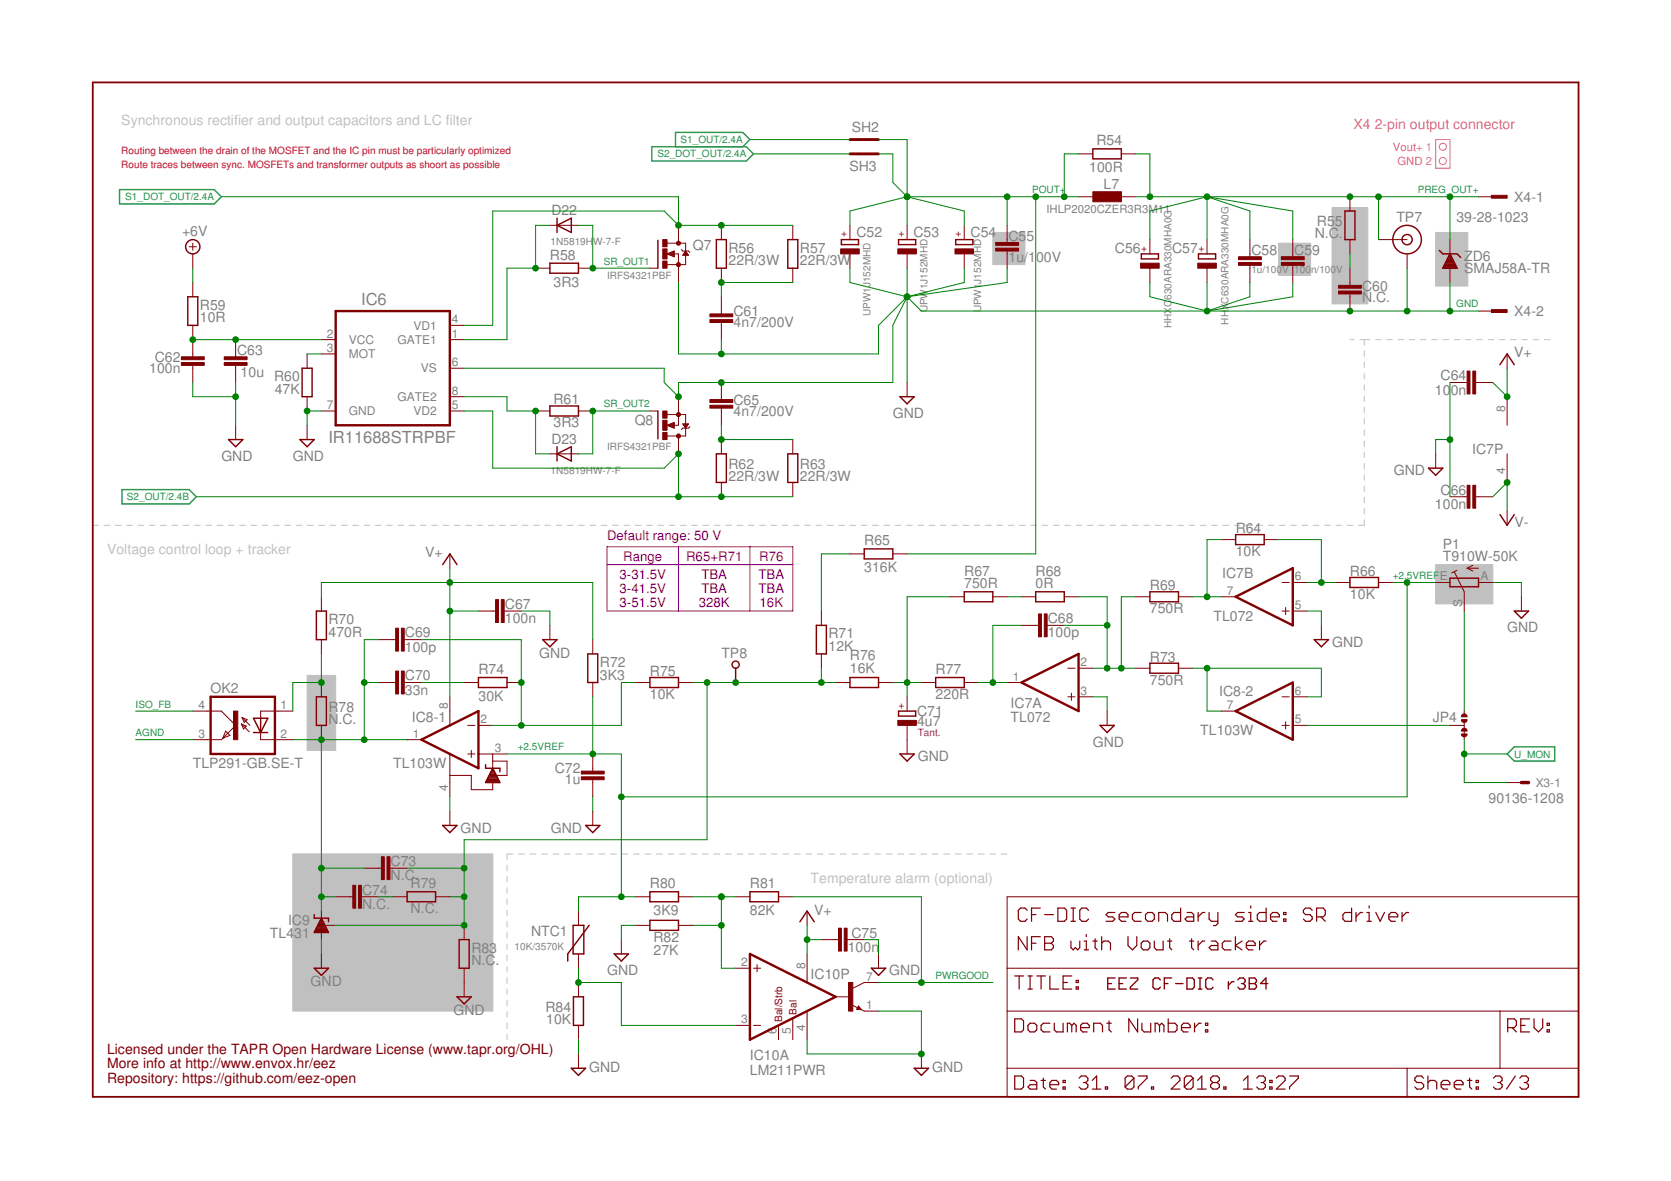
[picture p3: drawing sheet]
<svg xmlns="http://www.w3.org/2000/svg" width="297mm" height="210mm" viewBox="0 0 297 210" stroke-linecap="round" stroke-linejoin="round" font-family="sans-serif">
<g fill="#c0c0c0" stroke="#c0c0c0" stroke-width=".18">
<path d="M176.5 41.3h5.7v5.7h-5.7z"/>
<path d="M52 151.8h35.6v27.9h-35.6z"/>
<path d="M54.6 120h5.1v13.4h-5.1z"/>
<path d="M255.2 100.4h10.2v6.9h-10.2z"/>
<path d="M255.2 41.3h5.7v9.5h-5.7z"/>
<path d="M227.3 43.2h5.7v5.7h-5.7z"/>
<path d="M236.8 36.9h6.3v17.1h-6.3z"/>
</g>
<g fill="none" stroke="#c0c0c0" stroke-width=".18">
<path d="M240 60.4h.7M241.7 60.4h1.8M242.5 60.4v1M242.5 62.4v1M242.5 64.4v1M242.5 66.4v1M242.5 68.4v1M242.5 70.4v1M242.5 72.4v1M242.5 74.4v1M242.5 76.4v1M242.5 78.4v1"/>
<path d="M244.5 60.4h1M246.5 60.4h1M248.5 60.4h1M250.5 60.4h1M252.5 60.4h1M254.5 60.4h1M256.5 60.4h1M258.5 60.4h1M260.5 60.4h1M262.5 60.4h1M264.5 60.4h1M266.5 60.4h1"/>
<path d="M268.5 60.4h1M270.5 60.4h1M272.5 60.4h1M274.5 60.4h1M16.5 93.4h1M18.5 93.4h1M20.5 93.4h1M22.5 93.4h1M24.5 93.4h1M26.5 93.4h1M28.5 93.4h1M30.5 93.4h1.1"/>
<path d="M32.6 93.4h1M34.6 93.4h1M36.6 93.4h1M38.6 93.4h1M40.6 93.4h1M42.6 93.4h1M44.6 93.4h1M46.6 93.4h1M48.6 93.4h1M50.7 93.4h.9M52.6 93.4h1.1M54.7 93.4h1"/>
<path d="M56.7 93.4h1M58.7 93.4h1M60.7 93.4h1M62.7 93.4h1M64.7 93.4h1M66.7 93.4h1M68.7 93.4h1M70.7 93.4h1M72.7 93.4h1M74.8 93.4h1M76.8 93.4h1M78.8 93.4h1"/>
<path d="M80.8 93.4h1M82.8 93.4h1M84.8 93.4h1M86.8 93.4h1M88.8 93.4h1M90.8 93.4h1M92.8 93.4h1M94.8 93.4h1M96.9 93.4h1M98.9 93.4h1M100.9 93.4h1M102.9 93.4h1"/>
<path d="M104.9 93.4h1M106.9 93.4h1M108.9 93.4h1M110.9 93.4h1M112.9 93.4h1M114.9 93.4h1.1M116.9 93.4h1M119 93.4h1M121 93.4h1M123 93.4h1M125 93.4h1M127 93.4h1"/>
<path d="M129 93.4h1M131 93.4h1M133 93.4h1M135 93.4h1M137 93.4h1M139 93.4h1M141.1 93.4h.9M143.1 93.4h1M145.1 93.4h1M147.1 93.4h1M149.1 93.4h1M151.1 93.4h1"/>
<path d="M153.1 93.4h1M155.1 93.4h1M157.1 93.4h1M159.1 93.4h1M161.1 93.4h1.1M163.2 93.4h.9M165.2 93.4h1M167.2 93.4h1M169.2 93.4h1M171.2 93.4h1M173.2 93.4h1M175.2 93.4h1"/>
<path d="M177.2 93.4h1M179.2 93.4h1M181.2 93.4h1M183.2 93.4h1.1M185.3 93.4h1M187.3 93.4h1M189.3 93.4h1M191.3 93.4h1M193.3 93.4h1M195.3 93.4h1M197.3 93.4h1M199.3 93.4h1"/>
<path d="M201.3 93.4h1M203.3 93.4h1M205.3 93.4h1.1M207.3 93.4h1.1M209.4 93.4h1M211.4 93.4h1M213.4 93.4h1M215.4 93.4h1M217.4 93.4h1M219.4 93.4h1M221.4 93.4h1M223.4 93.4h1"/>
<path d="M225.4 93.4h1M227.4 93.4h1.1M229.4 93.4h1.1M231.5 93.4h1M233.5 93.4h1M235.5 93.4h1M237.5 93.4h1M239.5 93.4h1M242.5 92.4v1h-1M242.5 80.4v1M242.5 82.4v1M242.5 84.4v1"/>
<path d="M242.5 86.4v1M242.5 88.4v1M242.5 90.4v1M90.1 153.8v1M90.1 155.8v1M90.1 157.8v1M90.1 159.8v1M91.2 151.8h-1.1v1M92.2 151.8h1M94.2 151.8h1.1M96.3 151.8h1M98.3 151.8h1.1"/>
<path d="M100.4 151.8h1M102.4 151.8h1M104.4 151.8h1.1M106.5 151.8h1M108.5 151.8h1.1M110.6 151.8h1M112.6 151.8h1M114.7 151.8h1M116.7 151.8h1M118.7 151.8h1.1M120.8 151.8h1M122.8 151.8h1.1"/>
<path d="M124.9 151.8h1M126.9 151.8h1.1M128.9 151.8h1.1M131 151.8h1M133 151.8h1.1M135.1 151.8h1M137.1 151.8h1.1M139.2 151.8h1M141.2 151.8h1M143.3 151.8h1M145.3 151.8h1M147.3 151.8h1.1"/>
<path d="M149.4 151.8h1M151.4 151.8h1.1M153.5 151.8h1M155.5 151.8h1M157.5 151.8h1.1M159.6 151.8h1M161.6 151.8h1.1M163.7 151.8h1M165.7 151.8h1.1M167.8 151.8h1M169.8 151.8h1.1M171.9 151.8h1"/>
<path d="M173.9 151.8h1M175.9 151.8h1.1M178 151.8h1M90.1 161.8v1M90.1 163.8v1M90.1 165.8v1M90.1 167.8v1M90.1 169.8v1M90.1 171.8v1M90.1 173.8v1M90.1 175.8v1M90.1 177.8v1"/>
<path d="M90.1 179.8v1M90.1 181.8v1M90.1 183.8v1"/>
</g>
<g fill="none" stroke="#800000" stroke-width=".21">
<path d="M180.4 173.5h1.5M181.2 173.5v2.3M182.6 161.8l-.4-.4h-.8l-.4 .4v1.5l.4 .4h.8l.4-.4M182.6 166.5v2.3l-1.6-2.3v2.3M182.7 173.5h.8M182.7 175.8h.8M183.1 173.5v2.3M183.4 162.6h.7M183.4 167.6h.7M184.3 173.5h1.5M184.9 161.4h-1.5v2.3M184.9 166.5h-1.5v2.3"/>
<path d="M185.1 173.5v2.3M185.7 162.6h1.6M185.7 166.5h1.2l.4 .4v.4l-.4 .3 .4 .4v.4l-.4 .4h-1.2zM185.7 167.6h1.2M186.6 173.5v2.3h1.6M188 161.4h1.2l.4 .4v1.5l-.4 .4h-1.2zM189 174.6h.7M190.4 161.4h.8M190.4 163.7h.8M190.4 167.3v1.1l.4 .4 .4-.4 .4 .4 .3-.4v-1.1M190.5 173.5h-1.5v2.3h1.5M190.8 161.4v2.3"/>
<path d="M191.3 175.4h.4v.4h-.4zM191.3 174.2h.4v.4h-.4zM192.7 168.8h.8M192.7 167.3h.4v1.5M193.1 166.1v.4M193.5 161.8l-.4-.4h-.8l-.4 .4v1.5l.4 .4h.8l.4-.4M194.3 167.3h.8M194.7 166.9v1.5l.4 .4M195.8 167.6l.4-.3h.8l.4 .3v1.2M195.8 166.5v2.3M198.2 162.2h-1.2l-.4 .4 .4 .4h.8l.4 .3-.4 .4h-1.2M198.9 163h1.6v-.4l-.4-.4h-.8l-.4 .4v.7l.4 .4h.8"/>
<path d="M200.5 166.5v1.5l.8 .8 .8-.8v-1.5M202.9 162.2h-1.2l-.4 .4v.7l.4 .4h1.2M203.2 167.3h.8l.4 .3v.8l-.4 .4h-.8l-.3-.4v-.8zM203.6 162.6l.4-.4h.8l.4 .4v.7l-.4 .4h-.8l-.4-.4zM205.2 167.3v1.1l.4 .4h1.2v-1.5M206 163.7v-1.5h1.1l.4 .4v1.1M207.5 167.3h.8M207.9 166.9v1.5l.4 .4M209.9 161.4v2.3h-1.2l-.4-.4v-.7l.4-.4h1.2M211 162.2h.8l.4 .4v1.1h-1.2l-.3-.4 .3-.3h1.2M211.4 167.3h.8M211.8 166.9v1.5l.4 .4"/>
<path d="M213 162.2v1.5M213 167.3v1.5M214.2 162.2h-.4l-.8 .8M214.2 167.3h-.4l-.8 .7M214.9 162.2v1.1l.4 .4h1.2M215.3 167.3h.8l.4 .3v1.2h-1.2l-.4-.4 .4-.4h1.2M216.5 162.2v1.9l-.4 .4h-.4M218.8 167.3h-1.1l-.4 .3v.8l.4 .4h1.1M219.6 166.5v2.3M220.8 167.3l-1.2 .7 1.2 .8M221.2 162.2h-1.2l-.4 .4 .4 .4h.8l.4 .3-.4 .4h-1.2M221.6 168h1.5v-.4l-.4-.3h-.7l-.4 .3v.8l.4 .4h.7"/>
<path d="M222 163.7h.7M222 162.2h.3v1.5M222.3 161v.4M223.9 167.3v1.5M225.1 161.4v2.3h-1.2l-.4-.4v-.7l.4-.4h1.2M225.1 167.3h-.4l-.8 .7M225.8 163h1.6v-.4l-.4-.4h-.8l-.4 .4v.7l.4 .4h.8M228.2 163.3h.4v.4h-.4zM228.2 162.2h.4v.4h-.4zM233.3 161.8l-.4-.4h-.8l-.4 .4v.4l.4 .4h.8l.4 .4v.3l-.4 .4h-.8l-.4-.4M234 163h1.2l.4-.4v-.8l-.4-.4h-1.2v2.3M234.8 163l.8 .7"/>
<path d="M240.3 161.4v2.3h-1.2l-.4-.4v-.7l.4-.4h1.2M241 162.2v1.5M242.2 162.2h-.4l-.8 .8M243 163.7h.8M243 162.2h.4v1.5M243.4 161v.4M244.6 162.2l.7 1.5 .8-1.5M246.9 163h1.6v-.4l-.4-.4h-.8l-.4 .4v.7l.4 .4h.8M249.2 162.2v1.5M250.4 162.2h-.4l-.8 .8M180.4 181.1h1.2l.3 .4v1.5l-.3 .4h-1.2zM180.4 191.2h1.2l.3 .4v1.6l-.3 .4h-1.2z"/>
<path d="M182.7 182.2l.4-.3h.8l.4 .3v.8l-.4 .4h-.8l-.4-.4zM183.1 192h.8l.4 .4v1.2h-1.2l-.4-.4 .4-.4h1.2M185.1 192h.7M185.5 191.6v1.6l.3 .4M186.6 192.8h1.6v-.4l-.4-.4h-.8l-.4 .4v.8l.4 .4h.8M186.6 181.9h-1.1l-.4 .3v.8l.4 .4h1.1M187.4 181.9v1.1l.4 .4h1.2v-1.5M189 193.2h.4v.4h-.4zM189 192h.4v.4h-.4zM190.5 182.2l-.4-.3h-.4v1.5M190.5 182.2l.4-.3 .4 .3v1.2M190.5 182.2v1.2"/>
<path d="M191.8 191.6l.4-.4h.8l.4 .4v.4l-.4 .4M192.1 182.6h1.5v-.4l-.3-.3h-.8l-.4 .3v.8l.4 .4h.8M192.6 192.4h.4M193 192.4l.4 .4v.4l-.4 .4h-.8l-.4-.4M194.2 193.6h1.5M194.2 192l.7-.8v2.4M194.4 183.4v-1.5h1.2l.4 .3v1.2M196.5 193.2h.4v.4h-.4zM196.8 181.9h.7M197.1 181.5v1.5l.4 .4M201.6 191.6v1.6l-.4 .4h-.8l-.4-.4M201.6 191.6l-.4-.4h-.8l-.4 .4v1.6"/>
<path d="M201.6 191.6l-1.6 1.6M202.2 181.1v2.3l-1.5-2.3v2.3M202.3 191.2h1.6v.4l-1.6 1.6v.4M203 181.9v1.1l.4 .4h1.2v-1.5M204.7 193.2h.4v.4h-.4zM206.1 182.2l.4-.3 .4 .3v1.2M206.1 182.2l-.4-.3h-.4v1.5M206.1 182.2v1.2M207.7 181.1v2.3h1.2l.3-.4v-.8l-.3-.3h-1.2M208.2 191.6l.4-.4h.8l.3 .4v.4l-1.5 1.6h1.5M210 182.6h1.6v-.4l-.4-.3h-.8l-.4 .3v.8l.4 .4h.8M212.1 191.6v1.6l-.4 .4h-.8l-.4-.4"/>
<path d="M212.1 191.6l-.4-.4h-.8l-.4 .4v1.6M212.1 191.6l-1.6 1.6M212.3 181.9v1.5M212.9 193.6h1.5M212.9 192l.7-.8v2.4M213.5 181.9h-.4l-.8 .7M214.3 183h.4v.4h-.4zM214.3 181.9h.4v.3h-.4zM215.6 192.4l-.4 .4v.4l.4 .4h.8l.4-.4v-.4l-.4-.4M215.6 192.4l-.4-.4v-.4l.4-.4h.8l.4 .4v.4l-.4 .4M215.6 192.4h.8M217.6 193.2h.3v.4h-.3z"/>
<path d="M221 193.6h1.6M221 192l.8-.8v2.4M223.4 191.6l.4-.4h.8l.3 .4v.4l-.3 .4M224.2 192.4h.4M224.6 192.4l.3 .4v.4l-.3 .4h-.8l-.4-.4M225.7 193.2h.4v.4h-.4zM225.7 192h.4v.4h-.4zM226.9 191.6l.4-.4h.8l.4 .4v.4l-1.6 1.6h1.6M229.2 191.2h1.6v.4l-1.6 1.6v.4M253.1 191.6l-.4-.4h-.8l-.4 .4v.4l.4 .4h.8l.4 .4v.4l-.4 .4h-.8l-.4-.4M253.8 192.4l.4-.4h.8l.4 .4v1.2M253.8 191.2v2.4"/>
<path d="M256.2 192.8h1.5v-.4l-.4-.4h-.7l-.4 .4v.8l.4 .4h.7M258.5 192.8h1.6v-.4l-.4-.4h-.8l-.4 .4v.8l.4 .4h.8M260.9 192h.7M261.2 191.6v1.6l.4 .4M262.4 193.2h.4v.4h-.4zM262.4 192h.4v.4h-.4zM265.5 191.6l.4-.4h.7l.4 .4v.4l-.4 .4M266.3 192.4h.3M266.6 192.4l.4 .4v.4l-.4 .4h-.7l-.4-.4M268 182.6h1.2l.4-.4v-.7l-.4-.4h-1.2v2.3M268.8 182.6l.8 .8M269.4 191.2l-1.6 2.4"/>
<path d="M270.2 191.6l.3-.4h.8l.4 .4v.4l-.4 .4M270.3 182.2h.8M270.9 192.4h.4M271.3 192.4l.4 .4v.4l-.4 .4h-.8l-.3-.4M271.9 181.1h-1.6v2.3h1.6M272.7 181.1v1.5l.8 .8 .7-.8v-1.5M275 183h.4v.4h-.4zM275 181.9h.4v.3h-.4z"/>
</g>
<path d="M16.5 14.6h264.1v180.3h-264.1z" fill="none" stroke="#800000" stroke-width=".32"/>
<g fill="none" stroke="#800000" stroke-width=".18">
<path d="M191.7 27.3h2.6M191.7 35h2.6M199.3 27.3h2.6M199.3 35h2.6M240 35v2.5M262.8 35h2.6M33.6 43.9h1.3M34.3 43.2v1.3M34.3 45.1v2.6M34.3 50.2v2.5M34.3 57.8v5.6M80 57.8h2.5"/>
<path d="M95.2 47.7h2.5M97.7 40h5.1M102.8 47.7h2.6M115.5 47.7h1.4M118.6 45.1l1.2-.5v1zM118.6 43.2h3.3v3.8h-3.3M118.6 45.1h1.2M118.8 45h1M118.9 45.3h.9M119.1 44.9h.7M119.2 45.4h.6M119.4 44.8h.4"/>
<path d="M119.5 45.5h.3M119.7 45.1h.9v5.1M119.7 44.7h.1M119.8 45.6h.1M120.6 40v3.2M121.1 44.4l.3 .2h1l.2 .3M121.5 45.3h.8M121.5 45.1h.7M121.6 45h.6M121.7 44.9h.4M121.8 44.8h.2M121.9 44.7h.1"/>
<path d="M121.9 44.6l.5 .8h-1zM128.2 40v2.6M128.2 47.7v2.5M128.2 52.7v3.1M128.2 57.3v3.1M140.9 40v2.6M140.9 47.7v2.5M151.1 40v2.6M151.1 45.1v2.6M161.2 40v2.6M161.2 45.1v2.6M171.4 40v2.6"/>
<path d="M171.4 45.1v2.6M179 40v3.1M179 44.6v3.1M204.4 42.6v2.5M204.4 47.7v2.5M214.6 42.6v2.5M214.6 47.7v2.5M222.2 42.6v3M222.2 47.2v3M229.8 42.6v3M229.8 47.2v3M240 42.6v2.5"/>
<path d="M240 47.7v3M240 52.2v3.1M245 42.6h5.1M250.1 45.1v2.6M257.7 42.6v2.5M257.7 47.7v2.5M262.8 55.3h2.6M34.3 64.9v3.1M41.9 60.4v3M41.9 64.9v3.1M41.9 75.6v2.5M54.6 62.9v2.5"/>
<path d="M54.6 70.5v2.5M54.6 75.6v2.5M57.1 73h2.6M57.1 60.4h2.6M57.1 62.9h2.6M80 73h2.5M80 60.4h2.5M80 65.4h2.5M80 70.5h2.5M95.2 73h2.5M102.8 73h2.6M115.5 73h1.4"/>
<path d="M118.6 73.7h3.3v3.8h-3.3M118.6 75.6l1.2-.5v1zM118.7 75.5h1.1M118.7 75.6h1.1M119 75.4h.8M119 75.8h.8M119.3 75.3h.5M119.3 75.9h.5M119.6 76h.2M119.6 75.2h.2M120.6 70.5v5.1h-.9M120.6 77.5v3.2"/>
<path d="M121.4 75.3h1l-.5 .8zM121.4 75.4h.9M121.5 75.5h.8M121.6 75.6h.6M121.7 75.8h.4M121.8 75.9h.2M121.8 76h.1M122.6 75.8l-.2 .3h-1l-.3 .2M128.2 68v3M128.2 72.5v3.1M128.2 78.1v2.6M140.9 78.1v2.6"/>
<path d="M161.2 68v2.5M257.7 68h3.1M262.3 68h3.1M267.9 62.9v2.5M267.9 70.5v5.1M80 98.4v2.6M97.7 80.7h5.1M128.2 85.7v2.6M140.9 85.7v2.6M151.1 98.4h2.5M158.7 98.4h2.5M217.1 95.9h2.5"/>
<path d="M224.7 95.9h2.6M255.2 80.7v2.5M257.7 88.3h3.1M262.3 88.3h3.1M267.9 80.7v5M267.9 90.8v2.6M57.1 106.1v2.5M57.1 113.7v2.5M67.3 113.7h3M71.9 113.7h3M85 108.6h3.1M89.6 108.6h3.1"/>
<path d="M97.7 111.1v2.6M105.4 113.7v2.5M146 108.6v2.5M146 116.2v2.6M168.9 106.1h2.5M176.5 106.1h2.5M181.6 106.1h2.5M181.6 111.1h3M186.1 111.1h3.1M189.2 106.1h2.5M189.8 118.8h1.3M191.7 118.8h2.6"/>
<path d="M201.9 106.1h2.5M201.9 118.8h2.5M209.5 106.1h2.5M209.5 118.8h2.5M217.1 106.1h2.5M227.9 103.5h1.3M227.9 108.6h1.3M228.5 108v1.2M229.8 103.5h2.5M229.8 108.6h2.5M234.9 111.1v2.6M237.4 103.5h2.6"/>
<path d="M245 103.5h2.6M255.2 103.5h2.5M258.5 101.6l1.8 3.6v3.4M259 101.4l-1 .4M260.8 101h2M260.8 101l1 .5M261.8 100.5l-1 .5M262.8 103.5h2.6M270.4 106.1v2.5M34.3 126.4h5l2.6 2.5-2.6 2.6h-5M40.1 129.9l.8 .8-1.3 .5zM42.9 128.7l1.4 1.4"/>
<path d="M42.9 128.7l.9 .4-.5 .5zM43 127.5l.9 .4-.5 .5zM43 127.5l1.4 1.4M46.3 130.2v1.3h5.7M52 126.4h-5.7v1.3M57.1 121.3v2.5M57.1 128.9v2.6M67.3 121.3h3M71.9 121.3h3M72.4 131.5h2.5M80 137.8h3.8v2.6h3.8v-1.3M80 123.8v5.1"/>
<path d="M80 134v7.6M82.5 121.3h2.5M83.1 134h1.3M83.1 128.9h1.3M83.8 133.4v1.2M85 134h5.1M85 128.9h2.6M87.6 134v2.5M87.6 135.3h2.5v2.5h-1.9M90.1 121.3h2.6M105.4 121.3v2.5M105.4 134v3.1"/>
<path d="M105.4 138.6v3M113 121.3h2.5M120.6 121.3h2.5M148.5 121.3h2.6M156.2 121.3h2.5M161.2 123.8v2.6M161.2 128.9v5.1M163.8 121.3h2.5M171.4 121.3h2.5M179 121.3h2.6M189.8 123.8h1.3M190.5 123.2v1.3"/>
<path d="M191.7 123.8h2.6M196.8 126.4v2.5M217.1 126.4h2.5M227.9 128.9h1.3M227.9 123.8h1.3M228.5 128.3v1.3M229.8 128.9h2.5M229.8 123.8h2.5M257.7 128.9h2.6M260.3 126.4v.7M260.3 128.2v3.3M267.9 139.1h2.5"/>
<path d="M59.7 159.4h3M64.2 159.4h3.1M64.7 154.3h3.1M69.3 154.3h3.1M69.8 159.4h2.6M77.4 159.4h2.6M80 144.2v2.5M105.4 144.2v2.5M113 159.4h2.5M120.6 159.4h2.5M130.8 159.4h2.5M138.4 159.4h2.5"/>
<path d="M179 159.4h101.6v35.5h-101.6zM57.1 161.9v5.1M57.1 169.5v2.6M57.1 164.5h2.6M82.5 164.5v2.5M82.5 172.1v5.1M102.8 161.9v2.6M102.8 169.5v2.6M102.8 174.6v2.6M110.4 167v2.5M113 164.5h2.5M120.6 164.5h2.5"/>
<path d="M130.8 172.1h2.5M133.9 172.1h1.3M134.6 171.4v1.3M143.5 161.9v2.6M143.5 169.5v5.1M143.5 179.7v5.1M146 167h3.1M148.5 177.2h2.6M150.6 167h3M151.2 178.5l2.4 1.2h2.6M152.3 179.4h.8M152.4 179.3h.6"/>
<path d="M152.4 179.2h.5M152.5 179h.3M152.6 178.9h.1M152.6 178.8l.5 .7-.8-.1zM156.2 169.5v2.6M156.2 174.6h-2.6l-2 1M179 179.7h101.6M179 172.1h101.6M266.6 179.7v10.2M102.8 182.2v2.6M102.8 187.3v2.6M130.8 182.2h2.5"/>
<path d="M133.9 182.2h1.3M138.4 182.2v2.6M140.9 181v3.8M163.8 187.3v2.6M179 189.9h101.6M250.1 189.9v5"/>
</g>
<g fill="none" stroke="#800000" stroke-width=".23">
<path d="M196.9 174.8h.7M198.2 173.8h-1.3v2h1.3M198.9 174.8h.7M200.2 173.8h-1.3v2h1.3M200.9 173.8h1.3v.4l-1.3 1.3v.3h1.3M206.3 174.2l-.4-.4h-.6l-.3 .4v1.3l.3 .3h.6l.4-.3M207 174.8h.6M208.3 173.8h-1.3v2M209 174.8h1.3M211 173.8h1l.3 .4v1.3l-.3 .3h-1zM213 173.8h.7M213 175.8h.7"/>
<path d="M213.3 173.8v2M215.6 174.2l-.3-.4h-.6l-.4 .4v1.3l.4 .3h.6l.3-.3M218.4 174.5v1.3M219.4 174.5h-.4l-.6 .6M220 174.2l.4-.4h.6l.3 .4v.3l-.3 .3M220.7 174.8h.3M221 174.8l.3 .3v.4l-.3 .3h-.6l-.4-.3M222.1 173.8h.9l.4 .4v.3l-.4 .3 .4 .3v.4l-.4 .3h-.9zM222.1 174.8h.9M225.4 174.8h-1.3l.9-1v2"/>
</g>
<g fill="#800000" stroke="#800000" stroke-width=".18">
<path d="M32.2 64.4h4.1v.5h-4.1z"/>
<path d="M32.2 63.4h4.1v.5h-4.1z"/>
<path d="M117.8 73h.8v1.3h-.8z"/>
<path d="M117.8 76.9h.8v1.2h-.8z"/>
<path d="M117.8 74.7h.8v1.8h-.8z"/>
<path d="M117.8 46.4h.8v1.3h-.8z"/>
<path d="M117.8 42.6h.8v1.3h-.8z"/>
<path d="M117.8 44.2h.8v1.8h-.8z"/>
<path d="M126.2 71h4.1v.5h-4.1z"/>
<path d="M126.2 72h4.1v.5h-4.1z"/>
<path d="M126.2 56.8h4.1v.5h-4.1z"/>
<path d="M126.2 55.8h4.1v.5h-4.1z"/>
<path d="M177 44.1h4.1v.5h-4.1z"/>
<path d="M177 43.1h4.1v.5h-4.1z"/>
<path d="M39.9 64.4h4v.5h-4z"/>
<path d="M39.9 63.4h4v.5h-4z"/>
<path d="M41.5 126.4h.8v5.1h-.8z"/>
<path d="M149.4 44.2h3.3v.9h-3.3z"/>
<path d="M159.6 44.2h3.3v.9h-3.3z"/>
<path d="M169.8 44.2h3.3v.9h-3.3z"/>
<path d="M185.6 109.1h.5v4.1h-.5z"/>
<path d="M184.6 109.1h.5v4.1h-.5z"/>
<path d="M260.8 66h.5v4h-.5z"/>
<path d="M261.8 66h.5v4h-.5z"/>
<path d="M260.8 86.3h.5v4h-.5z"/>
<path d="M261.8 86.3h.5v4h-.5z"/>
<path d="M103.3 138.1h4.1v.5h-4.1z"/>
<path d="M103.3 137.1h4.1v.5h-4.1z"/>
<path d="M71.4 119.3h.5v4h-.5z"/>
<path d="M70.3 119.3h.5v4h-.5z"/>
<path d="M71.4 111.7h.5v4h-.5z"/>
<path d="M70.3 111.7h.5v4h-.5z"/>
<path d="M89.1 106.6h.5v4h-.5z"/>
<path d="M88.1 106.6h.5v4h-.5z"/>
<path d="M159.6 128h3.3v.9h-3.3z"/>
<path d="M194.3 34.1h5v1.8h-5z"/>
<path d="M212.9 46.8h3.3v.9h-3.3z"/>
<path d="M220.2 46.7h4v.5h-4z"/>
<path d="M220.2 45.6h4v.5h-4z"/>
<path d="M202.8 46.8h3.3v.9h-3.3z"/>
<path d="M63.7 157.4h.5v4h-.5z"/>
<path d="M62.7 157.4h.5v4h-.5z"/>
<path d="M68.8 152.3h.5v4h-.5z"/>
<path d="M67.8 152.3h.5v4h-.5z"/>
<path d="M265.1 34.7h2.8v.5h-2.8z"/>
<path d="M265.1 55h2.8v.5h-2.8z"/>
<path d="M227.8 46.7h4v.5h-4z"/>
<path d="M227.8 45.6h4v.5h-4z"/>
<path d="M237.9 50.7h4.1v.5h-4.1z"/>
<path d="M237.9 51.7h4.1v.5h-4.1z"/>
<path d="M150.1 165h.5v4h-.5z"/>
<path d="M149.1 165h.5v4h-.5z"/>
<path d="M150.8 174.6h.8v5.1h-.8z"/>
</g>
<g fill="none" stroke="#800000" stroke-width=".25">
<path d="M99 38.8v2.5M194.3 26.5h5v1.7h-5zM239.1 37.5h1.8v5.1h-1.8zM33.4 52.7h1.8v5.1h-1.8zM97.7 46.8h5.1v1.8h-5.1zM99 40l2.6-1.2v2.5zM116.9 42.7v5M127.3 42.6h1.8v5.1h-1.8zM140 42.6h1.8v5.1h-1.8zM149.6 42.6h3v.9h-3zM159.7 42.6h3.1v.9h-3.1zM169.9 42.6h3v.9h-3z"/>
<path d="M202.9 45.1h3v.9h-3zM213 45.1h3.1v.9h-3.1zM255.8 44.5l.7 .6h2.5l.7 .7M256.5 47.6h2.5M256.6 47.4h2.3M256.7 47.2h2.1M256.8 47h1.9M256.9 46.7h1.7M257 46.5h1.4M257.2 46.3h1.1M257.3 46.1h.9M257.4 45.8h.7"/>
<path d="M257.5 45.6h.5M257.6 45.4h.3M257.7 45.2h.1M257.7 45.1l1.3 2.6h-2.5zM40.6 78.1h2.6l-1.3 1.3zM53.3 78.1h2.6l-1.3 1.3zM53.7 65.4h1.8v5.1h-1.8zM97.7 72.2h5.1v1.7h-5.1zM99 79.4v2.5M116.9 73v5M160 70.5h2.5l-1.3 1.3zM266.6 64.8l1.3-1.9 1.3 1.9"/>
<path d="M99 80.7l2.6-1.3v2.5zM127.3 80.7h1.8v5h-1.8zM140 80.7h1.8v5h-1.8zM153.6 97.6h5.1v1.7h-5.1zM219.6 95h5.1v1.8h-5.1zM253.9 83.2h2.6l-1.3 1.3zM266.6 91.5l1.3 1.9 1.3-1.9M56.2 108.6h1.8v5.1h-1.8zM78.7 100.4l1.3-2 1.2 2M96.5 113.7h2.5l-1.3 1.3zM104.5 116.2h1.8v5.1h-1.8zM130.8 118.8v2.5"/>
<path d="M145.1 111.1h1.8v5.1h-1.8zM171.4 105.2h5.1v1.8h-5.1zM184.1 105.2h5.1v1.8h-5.1zM204.4 105.2h5.1v1.8h-5.1zM204.4 117.9h5.1v1.8h-5.1zM233.6 113.7h2.6l-1.3 1.3zM240 102.6h5v1.8h-5zM257.7 102.8h5.1v1.5h-5.1zM269.2 108.6h2.5l-1.3 1.3zM45.1 127.7h2.5l-1.3 2.5zM45.1 130.2h2.5M46.3 127.7v2.5"/>
<path d="M56.2 123.8h1.8v5.1h-1.8zM85 120.4h5.1v1.8h-5.1zM86.3 135.9v.6h2.6v.7M86.4 139h2.4M86.5 138.7h2.2M86.6 138.5h2M86.7 138.3h1.8M86.8 138.1h1.5M87 137.8h1.2M87.1 137.6h1M87.2 137.4h.8M87.3 137.2h.6"/>
<path d="M87.4 136.9h.4M87.5 136.7h.2M87.6 136.5l1.3 2.6h-2.6zM115.5 120.4h5.1v1.8h-5.1zM151.1 120.4h5.1v1.8h-5.1zM159.7 126.4h3.1v.9h-3.1zM160 134h2.5l-1.3 1.3zM166.3 120.4h5.1v1.8h-5.1zM195.5 128.9h2.6l-1.3 1.3zM72.4 158.5h5v1.8h-5zM78.7 146.7h2.5l-1.2 1.3zM104.1 146.7h2.5l-1.2 1.3z"/>
<path d="M115.5 158.5h5.1v1.8h-5.1zM133.3 158.5h5.1v1.8h-5.1zM55.9 162.6v.6h2.5v.6M55.9 172.1h2.5l-1.3 1.3zM55.9 165.6h2.4M56 165.4h2.2M56.1 165.2h2M56.2 165h1.8M56.4 164.7h1.5M56.5 164.5h1.3M56.6 164.3h1.1M56.7 164.1h.9"/>
<path d="M56.8 163.8h.6M56.9 163.6h.4M57 163.4h.2M57.1 163.2l1.3 2.5h-2.5zM81.2 177.2h2.6l-1.3 1.2zM81.6 167h1.8v5.1h-1.8zM101.9 164.5h1.9v5h-1.9zM101.9 177.2h1.8v5h-1.8zM104.7 164.5l-3.8 5v1.3M109.2 169.5h2.5l-1.3 1.3zM115.5 163.6h5.1v1.8h-5.1zM142.2 163.8l1.3-1.9 1.2 1.9"/>
<path d="M154.9 172.1h2.5l-1.2 1.3zM101.6 189.9h2.5l-1.3 1.2zM162.5 189.9h2.6l-1.3 1.2z"/>
<circle cx="34.3" cy="43.9" r="1.27"/>
<circle cx="250.1" cy="42.6" r="2.54"/>
<circle cx="250.1" cy="42.6" r=".91"/>
<circle cx="130.8" cy="118.1" r=".64"/>
</g>
<g fill="#800000" stroke="#800000" stroke-width=".18">
<path d="M259.9 127l.6-.1 .2 .2 .1 .3h-1z" fill-rule="evenodd"/>
<path d="M259.8 127.9h.5v.5l-.4-.1z" fill-rule="evenodd"/>
<path d="M260.3 127.9h.5v.2l-.5 .3z" fill-rule="evenodd"/>
<path d="M259.8 130.5h.5v.5l-.4-.2z" fill-rule="evenodd"/>
<path d="M260.3 130.5h.5v.2l-.5 .3z" fill-rule="evenodd"/>
<path d="M259.9 129.5h.6l.2 .2 .1 .2h-1z" fill-rule="evenodd"/>
<circle cx="120.6" cy="77.5" r=".36"/>
<circle cx="120.6" cy="73.7" r=".36"/>
<circle cx="120.6" cy="43.2" r=".36"/>
<circle cx="120.6" cy="47" r=".36"/>
</g>
<path d="M59.7 55.3h20.3v20.3h-20.3zM219.6 106.1l10.2-5.1v10.1zM37.4 123.8h11.5v10.2h-11.5zM74.9 131.5l10.1-5.1v10.1zM181.6 121.3l10.1-5.1v10.2zM219.6 126.4l10.2-5.1v10.2zM133.3 169.5l15.2 7.7-15.2 7.6z" fill="none" stroke="#800000" stroke-width=".42"/>
<path d="M151.1 27.3h5.1M151.1 24.8h5.1" fill="none" stroke="#800000" stroke-width=".51"/>
<path d="M270.4 139.1h1.3" fill="none" stroke="#800000" stroke-width=".61"/>
<g fill="none" stroke="#008000" stroke-width=".18">
<path d="M39.3 35h81.3v5M133.3 24.8h17.8M133.9 27.3h17.2M156.2 27.3h2.5v5.1l2.5 2.6M156.2 24.8h5v15.2M161.2 35l10.2 2.5v2.5M161.2 35l-10.1 2.5v2.5M161.2 35h30.5M179 35v5M184.1 35v63.4h-22.9M191.7 27.3h-2.5v7.7M201.9 27.3h2.5v7.7"/>
<path d="M201.9 35h60.9M214.6 35v7.6M214.6 35l7.6 2.5v5.1M214.6 35l-10.2 2.5v5.1M214.6 35l15.2 2.5v5.1M245 35v7.6M257.7 35v7.6M34.3 47.7v2.5M97.7 40h-2.5v7.7h-5.1v12.7h-7.6M102.8 40h2.6v7.7h10.1M120.6 40h20.3M120.6 50.2v12.7h35.6v-5.1l5-5.1"/>
<path d="M120.6 40l-2.5-2.5h-30.5v20.3h-5.1M140.9 50.2h-12.7v2.5M151.1 47.7v2.5l10.1 2.5M161.2 52.7l2.6 2.6h99M161.2 52.7l-2.5 5.1v10.2h-38.1v2.5l-2.5-2.5v-2.6h-35.6M161.2 47.7v20.3M171.4 47.7v2.5l-10.2 2.5M179 47.7v2.5l-17.8 2.5M204.4 50.2v2.5l10.2 2.6M214.6 50.2v5.1M222.2 50.2v2.5l-7.6 2.6M229.8 50.2v2.5l-15.2 2.6"/>
<path d="M240 45.1v2.6M250.1 47.7v7.6M257.7 50.2v5.1M34.3 60.4h22.8M34.3 68v2.5h7.6M41.9 68v7.6M54.6 62.9h2.5M57.1 73h-2.5v2.6M82.5 73h5.1v10.2h30.5l2.5-2.5v7.6M82.5 70.5h7.6v2.5h5.1v7.7h2.5M115.5 73h-10.1v7.7h-2.6M128.2 60.4v2.5"/>
<path d="M128.2 75.6v2.5h12.7M257.7 78.1h-2.5v2.6M257.7 68v20.3M267.9 65.4v5.1l-2.5-2.5M34.9 88.3h106M151.1 98.4h-5.1v10.2M217.1 95.9h-2.5v10.2M227.3 95.9h7.6v7.6M265.4 88.3l2.5-2.6v5.1M57.1 106.1v-2.6h48.3v10.2M57.1 116.2v5.1h-5.1v5.1M67.3 113.7h-2.6v17.8"/>
<path d="M74.9 113.7h17.8v15.2M80 108.6h5M80 101v22.8M92.7 108.6h5v2.5M146 118.8v2.5M168.9 106.1h-7.7v17.7M179 106.1h2.6M181.6 111.1h-5.1v10.2M189.2 111.1h7.6M191.7 106.1h5.1v12.7M194.3 118.8h7.6M201.9 106.1h-2.6v12.7"/>
<path d="M212 118.8h22.9v5h-2.6M212 106.1h5.1M214.6 118.8v7.6h2.5M232.3 108.6h2.6v2.5M232.3 103.5h5.1M247.6 103.5h7.6M250.1 103.5v38.1h-139.7M260.3 108.6v17.8M265.4 103.5h5v2.6M24.1 126.4h10.2M24.1 131.5h10.2M52 131.5h20.4"/>
<path d="M57.1 131.5v30.4M64.7 121.3h2.6M74.9 121.3h7.6M90.1 134h20.3v25.4M105.4 123.8v10.2M113 121.3h-2.6v7.6h-22.8M123.1 121.3h25.4M125.7 121.3v27.9h-43.2v15.3h-22.8M158.7 121.3h5.1M173.9 121.3h5.1M194.3 123.8h2.5v2.6M232.3 128.9h25.4"/>
<path d="M260.3 134h7.6M260.3 131.5v7.6h7.6M57.1 159.4h2.6M57.1 154.3h7.6M67.3 159.4h2.5M72.4 154.3h10.1M80 141.6v2.6M80 159.4h2.5M105.4 141.6v2.6M113 159.4h-10.2v2.5M123.1 159.4h7.7M128.2 159.4v12.7h2.6"/>
<path d="M140.9 159.4h22.9v15.2M57.1 167v2.5M102.8 172.1v2.5h7.6v7.6h20.4M113 164.5h-2.6v2.5M123.1 164.5h5.1M143.5 167h2.5M143.5 164.5v5M153.6 167h2.6v2.5M156.2 179.7h7.6v7.6h-20.3v-2.5M156.2 174.6h20.3M102.8 184.8v2.5"/>
</g>
<g fill="#008000" stroke="#008000" stroke-width=".18">
<circle cx="105.4" cy="47.7" r=".51"/>
<circle cx="105.4" cy="73" r=".51"/>
<circle cx="95.2" cy="47.7" r=".51"/>
<circle cx="95.2" cy="73" r=".51"/>
<circle cx="128.2" cy="50.2" r=".51"/>
<circle cx="128.2" cy="78.1" r=".51"/>
<circle cx="34.3" cy="60.4" r=".51"/>
<circle cx="41.9" cy="60.4" r=".51"/>
<circle cx="41.9" cy="70.5" r=".51"/>
<circle cx="250.1" cy="55.3" r=".51"/>
<circle cx="161.2" cy="52.7" r=".51"/>
<circle cx="128.2" cy="62.9" r=".51"/>
<circle cx="128.2" cy="68" r=".51"/>
<circle cx="214.6" cy="55.3" r=".51"/>
<circle cx="257.7" cy="55.3" r=".51"/>
<circle cx="120.6" cy="70.5" r=".51"/>
<circle cx="240" cy="55.3" r=".51"/>
<circle cx="257.7" cy="78.1" r=".51"/>
<circle cx="54.6" cy="73" r=".51"/>
<circle cx="163.8" cy="187.3" r=".51"/>
<circle cx="245" cy="35" r=".51"/>
<circle cx="204.4" cy="35" r=".51"/>
<circle cx="214.6" cy="35" r=".51"/>
<circle cx="257.7" cy="35" r=".51"/>
<circle cx="240" cy="35" r=".51"/>
<circle cx="179" cy="35" r=".51"/>
<circle cx="161.2" cy="35" r=".51"/>
<circle cx="189.2" cy="35" r=".51"/>
<circle cx="184.1" cy="35" r=".51"/>
<circle cx="161.2" cy="121.3" r=".51"/>
<circle cx="214.6" cy="118.8" r=".51"/>
<circle cx="234.9" cy="103.5" r=".51"/>
<circle cx="214.6" cy="106.1" r=".51"/>
<circle cx="196.8" cy="118.8" r=".51"/>
<circle cx="199.3" cy="118.8" r=".51"/>
<circle cx="196.8" cy="111.1" r=".51"/>
<circle cx="176.5" cy="121.3" r=".51"/>
<circle cx="105.4" cy="134" r=".51"/>
<circle cx="250.1" cy="103.5" r=".51"/>
<circle cx="110.4" cy="141.6" r=".51"/>
<circle cx="110.4" cy="159.4" r=".51"/>
<circle cx="57.1" cy="121.3" r=".51"/>
<circle cx="92.7" cy="121.3" r=".51"/>
<circle cx="92.7" cy="128.9" r=".51"/>
<circle cx="267.9" cy="85.7" r=".51"/>
<circle cx="267.9" cy="70.5" r=".51"/>
<circle cx="80" cy="103.5" r=".51"/>
<circle cx="80" cy="108.6" r=".51"/>
<circle cx="143.5" cy="167" r=".51"/>
<circle cx="260.3" cy="134" r=".51"/>
<circle cx="82.5" cy="159.4" r=".51"/>
<circle cx="82.5" cy="164.5" r=".51"/>
<circle cx="146" cy="121.3" r=".51"/>
<circle cx="130.8" cy="121.3" r=".51"/>
<circle cx="82.5" cy="154.3" r=".51"/>
<circle cx="125.7" cy="121.3" r=".51"/>
<circle cx="57.1" cy="159.4" r=".51"/>
<circle cx="64.7" cy="131.5" r=".51"/>
<circle cx="64.7" cy="121.3" r=".51"/>
<circle cx="57.1" cy="131.5" r=".51"/>
<circle cx="57.1" cy="154.3" r=".51"/>
<circle cx="120.6" cy="80.7" r=".51"/>
<circle cx="120.6" cy="88.3" r=".51"/>
<circle cx="128.2" cy="88.3" r=".51"/>
<circle cx="120.6" cy="40" r=".51"/>
<circle cx="128.2" cy="40" r=".51"/>
<circle cx="163.8" cy="174.6" r=".51"/>
<circle cx="102.8" cy="174.6" r=".51"/>
<circle cx="128.2" cy="159.4" r=".51"/>
<circle cx="128.2" cy="164.5" r=".51"/>
</g>
<g fill="none" stroke="#f0f" stroke-width=".18">
<path d="M255.2 24.8h2.5v5.1h-2.5z"/>
<circle cx="256.5" cy="28.6" r=".64"/>
<circle cx="256.5" cy="26.1" r=".64"/>
</g>
<path d="M21.3 33.7h16.8l1.2 1.3-1.2 1.2h-16.8zM115.9 26.1h16.8l1.2 1.2-1.2 1.3h-16.8zM120.1 26.1v-2.6h11.9l1.3 1.3-1.3 1.3M21.7 87h11.9l1.3 1.3-1.3 1.3h-11.9zM267.9 134l1.3-1.3h7.2v2.6h-7.2z" fill="none" stroke="#008080" stroke-width=".25"/>
<path d="M107.9 97.2h33v11.4h-33zM120.6 97.2v11.4M133.3 97.2v11.4M107.9 100.4h33" fill="none" stroke="#800080" stroke-width=".18"/>
<g font-size="2.9" fill="#808080">
<text x="64.2" y="54.1">IC6</text>
<text x="58.4" y="78.7">IR11688STRPBF</text>
</g>
<g font-size="2.5" fill="#c0c0c0">
<text x="21.6" y="22.3">Synchronous rectifier and output capacitors and LC filter</text>
<text x="19" y="98.4">Voltage control loop + tracker</text>
<text x="144.1" y="156.9">Temperature alarm (optional)</text>
</g>
<g font-size="2.5" fill="#808080">
<text x="151.4" y="23.5">SH2</text>
<text x="194.9" y="25.8">R54</text>
<text x="151" y="30.4">SH3</text>
<text x="193.6" y="30.6">100R</text>
<text x="196.2" y="33.6">L7</text>
<text x="269.2" y="35.9">X4-1</text>
<text x="32.4" y="41.9">+6V</text>
<text x="98" y="38.3">D22</text>
<text x="234.1" y="40.1">R5</text>
<text x="237.3" y="40.1">5</text>
<text x="248.2" y="39.4">TP7</text>
<text x="258.9" y="39.4">39-28-1023</text>
<text x="97.8" y="46.2">R58</text>
<text x="123.2" y="44.5">Q7</text>
<text x="129.5" y="47.2">22R/3W</text>
<text x="129.5" y="44.9">R56</text>
<text x="142.2" y="47.2">22R/3W</text>
<text x="142.2" y="44.9">R57</text>
<text x="152.2" y="42.1">C52</text>
<text x="162.4" y="42.1">C53</text>
<text x="172.5" y="42.1">C54</text>
<text x="179.3" y="46.6">1u/</text>
<text x="179.3" y="42.8">C5</text>
<text x="182.5" y="42.8">5</text>
<text x="182.8" y="46.6">1</text>
<text x="184.2" y="46.6">00V</text>
<text x="198.2" y="44.9">C56</text>
<text x="208.4" y="44.9">C57</text>
<text x="222.4" y="45.4">C58</text>
<text x="230.1" y="45.4">C5</text>
<text x="233.3" y="45.4">9</text>
<text x="233.7" y="42.3">N.C.</text>
<text x="260.3" y="46.4">ZD6</text>
<text x="98.4" y="51">3R3</text>
<text x="242.1" y="53.6">N.C.</text>
<text x="242.1" y="51.7">C60</text>
<text x="260.3" y="48.6">SMAJ58A-TR</text>
<text x="35.5" y="57.3">10R</text>
<text x="35.5" y="55.1">R59</text>
<text x="130.4" y="58.1">4n7/200V</text>
<text x="130.4" y="56.2">C61</text>
<text x="269.2" y="56.2">X4-2</text>
<text x="27.5" y="64.4">C62</text>
<text x="42.1" y="63.2">C63</text>
<text x="269.2" y="63.5">V+</text>
<text x="26.5" y="66.3">100n</text>
<text x="42.8" y="67">10u</text>
<text x="48.7" y="67.7">R60</text>
<text x="48.8" y="70">47K</text>
<text x="98.4" y="71.9">R61</text>
<text x="255.1" y="70.1">10</text>
<text x="256.1" y="67.6">C64</text>
<text x="257.9" y="70.1">0n</text>
<text x="98.4" y="76">3R3</text>
<text x="112.8" y="75.6">Q8</text>
<text x="130.4" y="73.9">4n7/200V</text>
<text x="130.4" y="72">C65</text>
<text x="158.7" y="74.3">GND</text>
<text x="39.3" y="81.9">GND</text>
<text x="52" y="81.9">GND</text>
<text x="98" y="78.9">D23</text>
<text x="129.5" y="83.3">R62</text>
<text x="142.2" y="83.3">R63</text>
<text x="261.7" y="80.7">IC7P</text>
<text x="129.5" y="85.5">22R/3W</text>
<text x="142.2" y="85.5">22R/3W</text>
<text x="247.8" y="84.5">GND</text>
<text x="256.1" y="87.9">C</text>
<text x="257.9" y="87.9">66</text>
<text x="219.7" y="94.7">R64</text>
<text x="255.1" y="90.5">100n</text>
<text x="269.2" y="93.6">V-</text>
<text x="75.6" y="99.1">V+</text>
<text x="153.6" y="101.8">316K</text>
<text x="153.6" y="97">R65</text>
<text x="219.7" y="98.8">10K</text>
<text x="256.5" y="99.7">T910W-50K</text>
<text x="256.5" y="97.6">P1</text>
<text x="171.4" y="104.5">750R</text>
<text x="171.4" y="102.4">R67</text>
<text x="184.1" y="104.5">0R</text>
<text x="184.1" y="102.4">R68</text>
<text x="204.4" y="104.9">R69</text>
<text x="217.3" y="102.8">IC7B</text>
<text x="240" y="106.4">10K</text>
<text x="240" y="102.4">R66</text>
<text x="58.4" y="113.2">470R</text>
<text x="58.4" y="110.9">R70</text>
<text x="72" y="113.3">C69</text>
<text x="89.8" y="110.8">100n</text>
<text x="89.8" y="108.2">C67</text>
<text x="147.3" y="113.5">R71</text>
<text x="186.3" y="113.3">100p</text>
<text x="186.3" y="110.8">C68</text>
<text x="204.4" y="109">750R</text>
<text x="215.7" y="110.4">TL072</text>
<text x="267.9" y="112.4">GND</text>
<text x="72" y="115.8">100p</text>
<text x="85.1" y="119.8">R74</text>
<text x="95.9" y="116.9">GND</text>
<text x="106.6" y="118.5">R72</text>
<text x="128.2" y="116.9">TP8</text>
<text x="147.3" y="115.7">12K</text>
<text x="151.1" y="119.5">16K</text>
<text x="151.1" y="117.3">R76</text>
<text x="166.3" y="119.8">R77</text>
<text x="204.4" y="117.6">R73</text>
<text x="236.8" y="115">GND</text>
<text x="37.4" y="123.2">OK2</text>
<text x="72" y="123.5">33n</text>
<text x="72" y="120.9">C70</text>
<text x="85.1" y="124.6">30K</text>
<text x="106.6" y="120.8">3K3</text>
<text x="115.5" y="124.2">10K</text>
<text x="115.5" y="120.1">R75</text>
<text x="166.3" y="124.2">220R</text>
<text x="179.7" y="125.7">IC7A</text>
<text x="204.4" y="121.7">750R</text>
<text x="216.7" y="123.7">IC8-2</text>
<text x="58.4" y="128.7">N</text>
<text x="58.4" y="126.5">R</text>
<text x="60.2" y="128.7">.C.</text>
<text x="60.2" y="126.5">78</text>
<text x="73.2" y="128.3">IC8-1</text>
<text x="163" y="129.1">4u7</text>
<text x="163" y="127.2">C71</text>
<text x="179.7" y="128.3">TL072</text>
<text x="213.4" y="130.7">TL103W</text>
<text x="254.7" y="128.3">JP4</text>
<text x="34.3" y="136.5">TLP291-GB.SE-T</text>
<text x="69.9" y="136.5">TL103W</text>
<text x="98.6" y="137.4">C72</text>
<text x="163.1" y="135.3">GND</text>
<text x="194.3" y="132.7">GND</text>
<text x="100.4" y="139.3">1u</text>
<text x="264.6" y="142.8">90136-1208</text>
<text x="81.9" y="148">GND</text>
<text x="97.9" y="148">GND</text>
<text x="69.4" y="153.9">C73</text>
<text x="64.4" y="161.6">N.C.</text>
<text x="64.4" y="159">C74</text>
<text x="69.4" y="156.5">N.C.</text>
<text x="73" y="157.9">R79</text>
<text x="115.5" y="157.9">R80</text>
<text x="133.3" y="157.9">R81</text>
<text x="48" y="166.6">TL4</text>
<text x="51.2" y="164.3">IC9</text>
<text x="52.3" y="166.6">31</text>
<text x="73" y="162.3">N.C.</text>
<text x="94.4" y="166.4">NTC1</text>
<text x="116.2" y="162.7">3K9</text>
<text x="116.2" y="167.4">R82</text>
<text x="133.3" y="162.7">82K</text>
<text x="144.7" y="162.6">V+</text>
<text x="151.3" y="166.6">C75</text>
<text x="83.8" y="171.6">N.C</text>
<text x="83.8" y="169.3">R83</text>
<text x="88.1" y="171.6">.</text>
<text x="107.9" y="173.4">GND</text>
<text x="116.2" y="169.7">27K</text>
<text x="144.1" y="174">IC10P</text>
<text x="150.7" y="169.2">100n</text>
<text x="158.1" y="173.4">GND</text>
<text x="55.2" y="175.3">GND</text>
<text x="97" y="179.8">R84</text>
<text x="80.6" y="180.3">GND</text>
<text x="97.1" y="182">10K</text>
<text x="104.7" y="190.5">GND</text>
<text x="133.3" y="191">LM211PWR</text>
<text x="133.3" y="188.5">IC10A</text>
<text x="165.7" y="190.5">GND</text>
</g>
<g font-size="2.5" fill="#f0f">
<text x="240.6" y="22.9">X4</text>
<text x="244.4" y="22.9">2-pin output connector</text>
</g>
<g font-size="2.5" fill="#800000">
<text x="19" y="187.3">Licensed under the TAPR Open Hardware License (www.tapr.org/OHL)</text>
<text x="19" y="189.9">More info at http://www.envox.hr/eez</text>
<text x="19" y="192.4">Repository: https://github.com/eez-open</text>
</g>
<g font-size="2.3" fill="#800080">
<text x="107.9" y="95.9">Default range: 50 V</text>
<text x="110.8" y="99.7">Range</text>
<text x="122" y="99.7">R65+R71</text>
<text x="135" y="99.7">R76</text>
<text x="110.1" y="102.9">3-31.5V</text>
<text x="110.1" y="105.4">3-41.5V</text>
<text x="110.1" y="108">3-51.5V</text>
<text x="124.2" y="108">328K</text>
<text x="124.7" y="102.9">TBA</text>
<text x="124.7" y="105.4">TBA</text>
<text x="134.8" y="102.9">TBA</text>
<text x="134.8" y="105.4">TBA</text>
<text x="135" y="108">16K</text>
</g>
<g font-size="2.1" fill="#808080">
<text x="73.5" y="58.6">VD1</text>
<text x="80.3" y="57.5">4</text>
<text x="58.1" y="60">2</text>
<text x="58.1" y="62.5">3</text>
<text x="62" y="61.1">VCC</text>
<text x="62" y="63.7">MOT</text>
<text x="70.6" y="61.1">GATE1</text>
<text x="80.3" y="60">1</text>
<text x="80.3" y="65.1">6</text>
<text x="70.6" y="71.3">GATE2</text>
<text x="74.8" y="66.2">VS</text>
<text x="80.3" y="70.2">8</text>
<text x="58.1" y="72.7">7</text>
<text x="62" y="73.8">GND</text>
<text x="73.5" y="73.8">VD2</text>
<text x="80.3" y="72.7">5</text>
<text x="267.5" y="73.3" transform="rotate(-90 267.5 73.3)">8</text>
<text x="267.5" y="84.2" transform="rotate(-90 267.5 84.2)">4</text>
<text x="218.1" y="105.7">7</text>
<text x="230.2" y="103.2">6</text>
<text x="256" y="103.2">E</text>
<text x="259.9" y="107.8" transform="rotate(-90 259.9 107.8)">S</text>
<text x="263.2" y="103.2">A</text>
<text x="230.2" y="108.3">5</text>
<text x="192.1" y="118.4">2</text>
<text x="180" y="120.9">1</text>
<text x="192.1" y="123.5">3</text>
<text x="230.2" y="123.5">6</text>
<text x="35.3" y="131.1">3</text>
<text x="35.3" y="126">4</text>
<text x="49.9" y="126">1</text>
<text x="49.9" y="131.1">2</text>
<text x="73.4" y="131.1">1</text>
<text x="79.6" y="126" transform="rotate(-90 79.6 126)">8</text>
<text x="85.4" y="128.6">2</text>
<text x="218.1" y="126">7</text>
<text x="230.2" y="128.6">5</text>
<text x="88" y="133.6">3</text>
<text x="79.6" y="140.6" transform="rotate(-90 79.6 140.6)">4</text>
<text x="273" y="139.8">X3-1</text>
<text x="131.8" y="171.7">2</text>
<text x="143.1" y="172.3" transform="rotate(-90 143.1 172.3)">8</text>
<text x="154" y="179.4">1</text>
<text x="154" y="174.3">7</text>
<text x="131.8" y="181.9">3</text>
<text x="138" y="183.8" transform="rotate(-90 138 183.8)">6</text>
<text x="140.6" y="183.8" transform="rotate(-90 140.6 183.8)">5</text>
<text x="143.1" y="183.2" transform="rotate(-90 143.1 183.2)">4</text>
</g>
<g font-size="2" fill="#f0f">
<text x="247.6" y="26.9">Vout+ 1</text>
<text x="248.4" y="29.4">GND 2</text>
</g>
<text font-size="2" fill="#808080" x="186" y="37.9">IHLP2020CZER3R3M11</text>
<g font-size="1.8" fill="#f00">
<text x="21.6" y="27.3">Routing between the drain of the MOSFET and the IC pin must be particularly optimized</text>
<text x="21.6" y="29.9">Route traces between sync. MOSFETs and transformer outputs as shoort as possible</text>
</g>
<g font-size="1.8" fill="#008080">
<text x="116.9" y="28">S2_DOT_OUT/2.4A</text>
<text x="121" y="25.4">S1_OUT/2.4A</text>
<text x="22.3" y="35.6">S1_DOT_OUT/2.4A</text>
<text x="183.5" y="34.3">POUT+</text>
<text x="252" y="34.3">PREG_OUT+</text>
<text x="107.3" y="47">SR_OUT1</text>
<text x="258.9" y="54.6">GND</text>
<text x="107.3" y="72.4">SR_OUT2</text>
<text x="22.6" y="88.9">S2_OUT/2.4B</text>
<text x="247.6" y="102.9">+2.5VREF</text>
<text x="24.1" y="125.7">ISO_FB</text>
<text x="24.1" y="130.8">AGND</text>
<text x="92" y="133.4">+2.5VREF</text>
<text x="269.2" y="134.6">U_MON</text>
<text x="166.3" y="174">PWRGOOD</text>
</g>
<g font-size="1.8" fill="#808080">
<text x="97.9" y="43.6">1N5819H</text>
<text x="105.4" y="43.6">W-7-F</text>
<text x="107.9" y="49.6">IRFS4321PBF</text>
<text x="222.4" y="48.6">1u/100V</text>
<text x="230.1" y="48.6">100</text>
<text x="233.1" y="48.6">n/100V</text>
<text x="154.7" y="56.2" transform="rotate(-90 154.7 56.2)">UPW1J152MHD</text>
<text x="164.9" y="55.5" transform="rotate(-90 164.9 55.5)">UPW1J152MHD</text>
<text x="174.4" y="55.5" transform="rotate(-90 174.4 55.5)">UPW1J152MHD</text>
<text x="208.2" y="58.4" transform="rotate(-90 208.2 58.4)">HHXC630ARA330MHA0G</text>
<text x="218.4" y="57.7" transform="rotate(-90 218.4 57.7)">HH</text>
<text x="218.4" y="55.1" transform="rotate(-90 218.4 55.1)">XC630ARA330MHA0G</text>
<text x="107.9" y="80">IRFS4321PBF</text>
<text x="97.9" y="84.3">1N5819HW-7-F</text>
<text x="91.5" y="168.9">10K/3570K</text>
</g>
<g font-size="1.8" fill="#800000">
<text x="150.5" y="42.2" transform="rotate(-90 150.5 42.2)">+</text>
<text x="160.7" y="42.2" transform="rotate(-90 160.7 42.2)">+</text>
<text x="170.8" y="42.2" transform="rotate(-90 170.8 42.2)">+</text>
<text x="203.8" y="44.7" transform="rotate(-90 203.8 44.7)">+</text>
<text x="214" y="44.7" transform="rotate(-90 214 44.7)">+</text>
<text x="160.7" y="126" transform="rotate(-90 160.7 126)">+</text>
<text x="139" y="181.6" transform="rotate(-90 139 181.6)">Bal/Strb</text>
<text x="141.6" y="180.3" transform="rotate(-90 141.6 180.3)">Bal</text>
</g>
<text font-size="1.8" fill="#800080" x="163.1" y="130.8">Tant.</text>
</svg>
